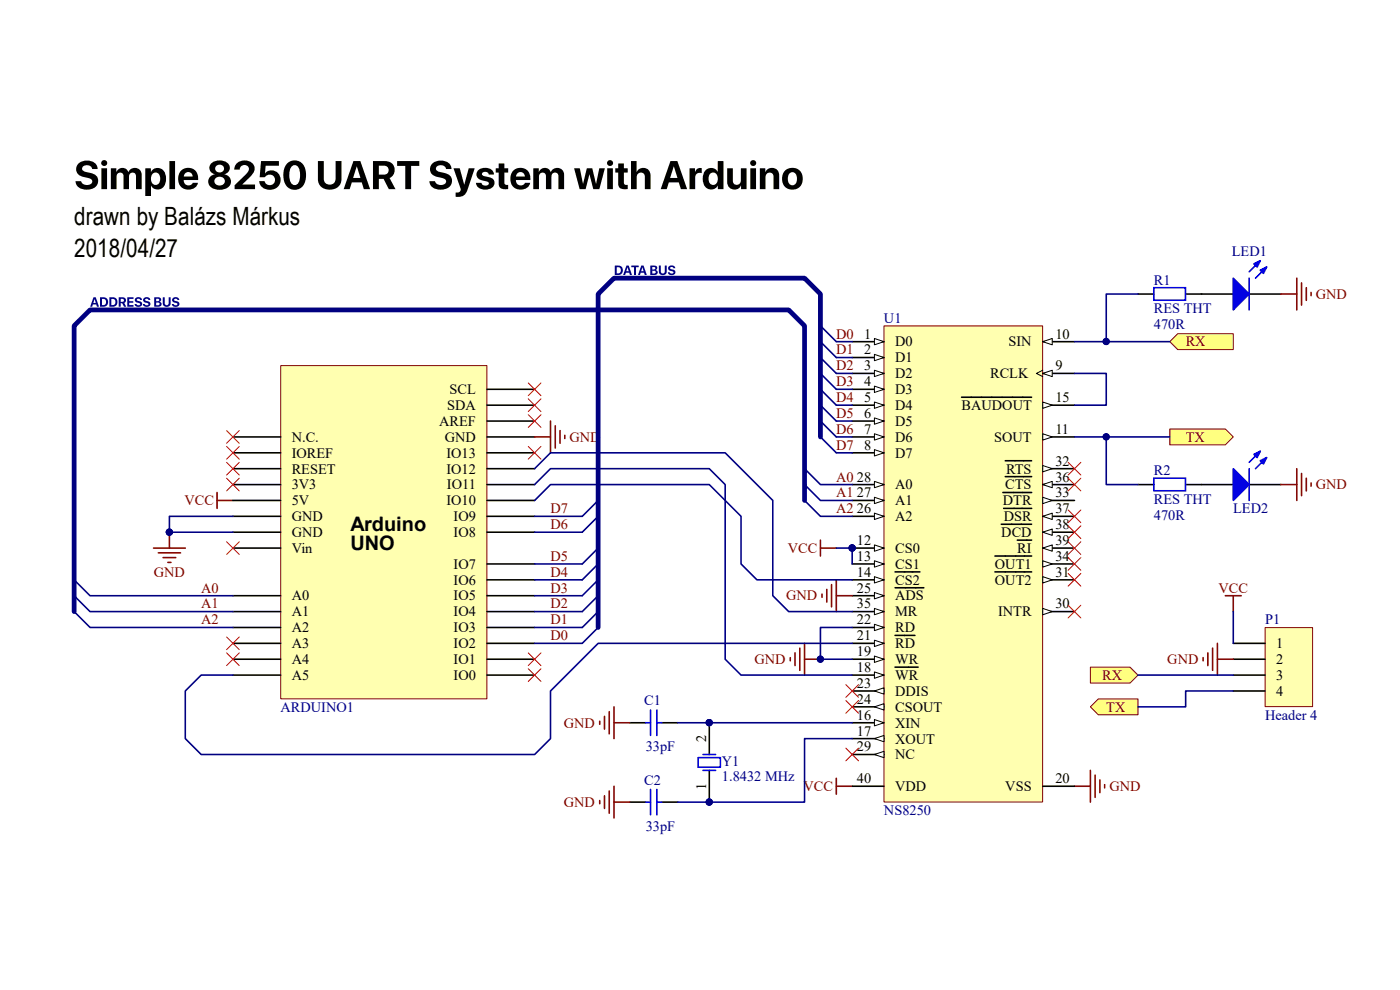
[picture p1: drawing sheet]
<svg xmlns="http://www.w3.org/2000/svg" width="297mm" height="210mm" viewBox="0 0 297 210" stroke-linecap="round" stroke-linejoin="round" font-family="sans-serif">
<g fill="none" stroke="#800000" stroke-width=".34">
<path d="M32.6 116.3h6.7M33.6 117.3h4.7M34.6 118.3h2.7M35.6 119.3h.7M35.9 112.9v3.4M46 104.5v3.3M46 106.2h3.4M127.2 153v.7M128.2 152v2.7M129.3 151v4.7M130.3 149.9v6.8M130.3 153.3h3.3"/>
<path d="M127.2 169.8v.7M128.2 168.8v2.7M129.3 167.8v4.7M130.3 166.8v6.7M130.3 170.2h3.3M177.4 165.1v3.4M177.4 166.8h3.4M228 166.8h3.3M231.3 163.4v6.8M232.3 164.4v4.8M233.3 165.4v2.7M234.4 166.5v.6"/>
</g>
<g fill="#000080" stroke="#000080" stroke-width=".21">
<circle cx="35.9" cy="112.9" r=".66"/>
<circle cx="150.5" cy="170.1" r=".66"/>
<circle cx="150.5" cy="153.3" r=".66"/>
</g>
<path d="M133.6 153.3h3.4M140.4 153.3h3.3M150.5 153.3v6.8M133.6 170.2h3.4M140.4 170.2h3.3M150.5 163.4v6.8" fill="none" stroke="#000" stroke-width=".34"/>
<path d="M137 153.3h1M138 150.6v5.4M139.4 153.3h1M139.4 150.6v5.4M137 170.2h1M138 167.5v5.4M139.4 167.5v5.4M139.4 170.2h1M148.1 160.7h4.7v2.1h-4.7zM149.1 160.1h2.7M149.1 163.4h2.7" fill="none" stroke="#00f" stroke-width=".34"/>
<path d="M126.9 119.6l-3.4 3.4M126.9 116.3l-3.4 3.3M126.9 109.5l-3.4 3.4M126.9 106.2l-3.4 3.3M126.9 129.7l-3.4 3.4M126.9 126.4l-3.4 3.3M126.9 123l-3.4 3.4M126.9 133.1l-3.4 3.4" fill="none" stroke="#000080" stroke-width=".34"/>
<path d="M59.6 77.6h43.7v70.7h-43.7z" fill="#ffffb0"/>
<path d="M59.6 77.6h43.7v70.7h-43.7z" fill="none" stroke="#800000" stroke-width=".21"/>
<g fill="none" stroke="#000" stroke-width=".34">
<path d="M49.4 96.1h10.1M49.4 99.4h10.1M49.4 92.7h10.1M103.3 96.1h10.1M103.3 99.4h10.1M103.3 92.7h10.1M103.3 86h10.1M103.3 82.6h10.1M103.3 89.3h10.1M49.4 102.8h10.1M49.4 106.2h10.1M49.4 109.5h10.1"/>
<path d="M49.4 116.3h10.1M49.4 112.9h10.1M103.3 102.8h10.1M103.3 106.2h10.1M103.3 109.5h10.1M103.3 112.9h10.1M103.3 119.6h10.1M49.4 126.4h10.1M49.4 129.7h10.1M49.4 133.1h10.1M49.4 136.5h10.1M49.4 139.8h10.1"/>
<path d="M103.3 126.4h10.1M103.3 129.7h10.1M103.3 133.1h10.1M103.3 136.5h10.1M103.3 139.8h10.1M103.3 123h10.1M49.4 143.2h10.1M103.3 143.2h10.1"/>
</g>
<path d="M187.6 69.2h33.6v100.9h-33.6z" fill="#ffffb0"/>
<path d="M187.5 69.1h33.7v101h-33.7z" fill="none" stroke="#800000" stroke-width=".21"/>
<path d="M180.8 72.5h6.7" fill="none" stroke="#000" stroke-width=".34"/>
<path d="M185.5 71.8l2 .7-2 .7z" fill="#fff"/>
<path d="M185.5 71.8l2 .7-2 .7z" fill="none" stroke="#000" stroke-width=".21"/>
<path d="M180.8 75.8h6.7" fill="none" stroke="#000" stroke-width=".34"/>
<path d="M185.5 75.2l2 .6-2 .7z" fill="#fff"/>
<path d="M185.5 75.2l2 .6-2 .7z" fill="none" stroke="#000" stroke-width=".21"/>
<path d="M180.8 79.2h6.7" fill="none" stroke="#000" stroke-width=".34"/>
<path d="M185.5 78.5l2 .7-2 .7z" fill="#fff"/>
<path d="M185.5 78.5l2 .7-2 .7z" fill="none" stroke="#000" stroke-width=".21"/>
<path d="M180.8 82.6h6.7" fill="none" stroke="#000" stroke-width=".34"/>
<path d="M185.5 81.9l2 .7-2 .7z" fill="#fff"/>
<path d="M185.5 81.9l2 .7-2 .7z" fill="none" stroke="#000" stroke-width=".21"/>
<path d="M180.8 86h6.7" fill="none" stroke="#000" stroke-width=".34"/>
<path d="M185.5 85.3l2 .7-2 .6z" fill="#fff"/>
<path d="M185.5 85.3l2 .7-2 .6z" fill="none" stroke="#000" stroke-width=".21"/>
<path d="M180.8 89.3h6.7" fill="none" stroke="#000" stroke-width=".34"/>
<path d="M185.5 88.6l2 .7-2 .7z" fill="#fff"/>
<path d="M185.5 88.6l2 .7-2 .7z" fill="none" stroke="#000" stroke-width=".21"/>
<path d="M180.8 92.7h6.7" fill="none" stroke="#000" stroke-width=".34"/>
<path d="M185.5 92l2 .7-2 .7z" fill="#fff"/>
<path d="M185.5 92l2 .7-2 .7z" fill="none" stroke="#000" stroke-width=".21"/>
<path d="M180.8 96.1h6.7" fill="none" stroke="#000" stroke-width=".34"/>
<path d="M185.5 95.4l2 .7-2 .6z" fill="#fff"/>
<path d="M185.5 95.4l2 .7-2 .6z" fill="none" stroke="#000" stroke-width=".21"/>
<path d="M180.8 126.4h6.7" fill="none" stroke="#000" stroke-width=".34"/>
<path d="M185.5 125.7l2 .7-2 .6z" fill="#fff"/>
<path d="M185.5 125.7l2 .7-2 .6z" fill="none" stroke="#000" stroke-width=".21"/>
<path d="M180.8 102.8h6.7M189.9 124.7h6.1" fill="none" stroke="#000" stroke-width=".34"/>
<path d="M185.5 102.1l2 .7-2 .7z" fill="#fff"/>
<path d="M185.5 102.1l2 .7-2 .7z" fill="none" stroke="#000" stroke-width=".21"/>
<path d="M180.8 106.2h6.7" fill="none" stroke="#000" stroke-width=".34"/>
<path d="M185.5 105.5l2 .7-2 .6z" fill="#fff"/>
<path d="M185.5 105.5l2 .7-2 .6z" fill="none" stroke="#000" stroke-width=".21"/>
<path d="M180.8 109.5h6.7" fill="none" stroke="#000" stroke-width=".34"/>
<path d="M185.5 108.9l2 .6-2 .7z" fill="#fff"/>
<path d="M185.5 108.9l2 .6-2 .7z" fill="none" stroke="#000" stroke-width=".21"/>
<path d="M180.8 123h6.7" fill="none" stroke="#000" stroke-width=".34"/>
<path d="M185.5 122.3l2 .7-2 .7z" fill="#fff"/>
<path d="M185.5 122.3l2 .7-2 .7z" fill="none" stroke="#000" stroke-width=".21"/>
<path d="M221.2 102.8h6.8M189.9 121.3h5.2" fill="none" stroke="#000" stroke-width=".34"/>
<path d="M221.2 102.8l2-.7v1.4z" fill="#fff"/>
<path d="M221.2 102.8l2-.7v1.4z" fill="none" stroke="#000" stroke-width=".21"/>
<path d="M180.8 116.3h6.7M213.3 101.1h5.6" fill="none" stroke="#000" stroke-width=".34"/>
<path d="M185.5 115.6l2 .7-2 .6z" fill="#fff"/>
<path d="M185.5 115.6l2 .7-2 .6z" fill="none" stroke="#000" stroke-width=".21"/>
<circle cx="180.8" cy="116.3" r=".66" fill="#000080" stroke="#000080" stroke-width=".21"/>
<path d="M180.8 119.6h6.7" fill="none" stroke="#000" stroke-width=".34"/>
<path d="M185.5 119l2 .6-2 .7z" fill="#fff"/>
<path d="M185.5 119l2 .6-2 .7z" fill="none" stroke="#000" stroke-width=".21"/>
<path d="M221.2 112.9h6.8" fill="none" stroke="#000" stroke-width=".34"/>
<path d="M221.2 112.9l2-.7v1.4z" fill="#fff"/>
<path d="M221.2 112.9l2-.7v1.4z" fill="none" stroke="#000" stroke-width=".21"/>
<path d="M212.4 111.2h6.5M221.2 109.5h6.8" fill="none" stroke="#000" stroke-width=".34"/>
<path d="M221.2 109.5l2-.6v1.3z" fill="#fff"/>
<path d="M221.2 109.5l2-.6v1.3z" fill="none" stroke="#000" stroke-width=".21"/>
<path d="M212.9 107.8h6M180.8 129.7h6.7" fill="none" stroke="#000" stroke-width=".34"/>
<path d="M185.5 129.1l2 .6-2 .7z" fill="#fff"/>
<path d="M185.5 129.1l2 .6-2 .7z" fill="none" stroke="#000" stroke-width=".21"/>
<path d="M180.8 136.5h6.7" fill="none" stroke="#000" stroke-width=".34"/>
<path d="M185.5 135.8l2 .7-2 .7z" fill="#fff"/>
<path d="M185.5 135.8l2 .7-2 .7z" fill="none" stroke="#000" stroke-width=".21"/>
<path d="M221.2 116.3h6.8M189.9 134.8h4.2" fill="none" stroke="#000" stroke-width=".34"/>
<path d="M221.2 116.3l2-.7v1.3z" fill="#fff"/>
<path d="M221.2 78.5l-1.3 .7 1.3 .7M221.2 116.3l2-.7v1.3z" fill="none" stroke="#000" stroke-width=".21"/>
<path d="M221.2 79.2h6.8M215.8 114.6h3.1" fill="none" stroke="#000" stroke-width=".34"/>
<path d="M221.2 79.2l2-.7v1.4z" fill="#fff"/>
<path d="M221.2 79.2l2-.7v1.4z" fill="none" stroke="#000" stroke-width=".21"/>
<path d="M180.8 133.1h6.7" fill="none" stroke="#000" stroke-width=".34"/>
<path d="M185.5 132.4l2 .7-2 .7z" fill="#fff"/>
<path d="M185.5 132.4l2 .7-2 .7z" fill="none" stroke="#000" stroke-width=".21"/>
<path d="M221.2 72.5h6.8" fill="none" stroke="#000" stroke-width=".34"/>
<path d="M221.2 72.5l2-.7v1.4z" fill="#fff"/>
<path d="M221.2 72.5l2-.7v1.4z" fill="none" stroke="#000" stroke-width=".21"/>
<path d="M180.8 143.2h6.7" fill="none" stroke="#000" stroke-width=".34"/>
<path d="M185.5 142.5l2 .7-2 .7z" fill="#fff"/>
<path d="M185.5 142.5l2 .7-2 .7z" fill="none" stroke="#000" stroke-width=".21"/>
<path d="M180.8 139.8h6.7M189.9 141.5h4.9" fill="none" stroke="#000" stroke-width=".34"/>
<path d="M185.5 139.2l2 .6-2 .7z" fill="#fff"/>
<path d="M185.5 139.2l2 .6-2 .7z" fill="none" stroke="#000" stroke-width=".21"/>
<path d="M180.8 153.3h6.7" fill="none" stroke="#000" stroke-width=".34"/>
<path d="M185.5 152.6l2 .7-2 .7z" fill="#fff"/>
<path d="M185.5 152.6l2 .7-2 .7z" fill="none" stroke="#000" stroke-width=".21"/>
<path d="M221.2 86h6.8" fill="none" stroke="#000" stroke-width=".34"/>
<path d="M221.2 85.3l2 .7-2 .6z" fill="#fff"/>
<path d="M221.2 85.3l2 .7-2 .6z" fill="none" stroke="#000" stroke-width=".21"/>
<path d="M204 84.3h14.9M221.2 106.2h6.8" fill="none" stroke="#000" stroke-width=".34"/>
<path d="M221.2 105.5l2 .7-2 .6z" fill="#fff"/>
<path d="M221.2 105.5l2 .7-2 .6z" fill="none" stroke="#000" stroke-width=".21"/>
<path d="M212.8 104.5h6.1M180.8 146.6h6.7" fill="none" stroke="#000" stroke-width=".34"/>
<path d="M185.5 146.6l2-.7v1.4z" fill="#fff"/>
<path d="M185.5 146.6l2-.7v1.4z" fill="none" stroke="#000" stroke-width=".21"/>
<path d="M221.2 129.7h6.8" fill="none" stroke="#000" stroke-width=".34"/>
<path d="M221.2 129.1l2 .6-2 .7z" fill="#fff"/>
<path d="M221.2 129.1l2 .6-2 .7z" fill="none" stroke="#000" stroke-width=".21"/>
<path d="M221.2 119.6h6.8" fill="none" stroke="#000" stroke-width=".34"/>
<path d="M221.2 119l2 .6-2 .7z" fill="#fff"/>
<path d="M221.2 119l2 .6-2 .7z" fill="none" stroke="#000" stroke-width=".21"/>
<path d="M211.1 118h7.8M221.2 123h6.8" fill="none" stroke="#000" stroke-width=".34"/>
<path d="M221.2 122.3l2 .7-2 .7z" fill="#fff"/>
<path d="M221.2 122.3l2 .7-2 .7z" fill="none" stroke="#000" stroke-width=".21"/>
<path d="M221.2 99.4h6.8M211.1 121.3h7.8" fill="none" stroke="#000" stroke-width=".34"/>
<path d="M221.2 98.8l2 .6-2 .7z" fill="#fff"/>
<path d="M221.2 98.8l2 .6-2 .7z" fill="none" stroke="#000" stroke-width=".21"/>
<path d="M213.3 97.7h5.6M180.8 160.1h6.7" fill="none" stroke="#000" stroke-width=".34"/>
<path d="M185.5 160.1l2-.7v1.3z" fill="#fff"/>
<path d="M185.5 160.1l2-.7v1.3z" fill="none" stroke="#000" stroke-width=".21"/>
<path d="M221.2 92.7h6.8" fill="none" stroke="#000" stroke-width=".34"/>
<path d="M221.2 92l2 .7-2 .7z" fill="#fff"/>
<path d="M221.2 92l2 .7-2 .7z" fill="none" stroke="#000" stroke-width=".21"/>
<path d="M180.8 149.9h6.7" fill="none" stroke="#000" stroke-width=".34"/>
<path d="M185.5 149.9l2-.6v1.3z" fill="#fff"/>
<path d="M185.5 149.9l2-.6v1.3z" fill="none" stroke="#000" stroke-width=".21"/>
<path d="M180.8 156.7h6.7" fill="none" stroke="#000" stroke-width=".34"/>
<path d="M185.5 156.7l2-.7v1.4z" fill="#fff"/>
<path d="M185.5 156.7l2-.7v1.4z" fill="none" stroke="#000" stroke-width=".21"/>
<path d="M180.8 166.8h6.7M221.2 166.8h6.8" fill="none" stroke="#000" stroke-width=".34"/>
<circle cx="180.8" cy="116.3" r=".66" fill="#000080" stroke="#000080" stroke-width=".21"/>
<path d="M130.4 56.3v2h.8a1 1 0 0 0 .9-1 1 1 0 0 0-.9-1zM130.8 56.7a.68 .68 0 0 1 .9 .6 .68 .68 0 0 1-.9 .7zM132.9 56.3l-.7 2h.4l.2-.4h.7l.1 .4h.5l-.7-2zM133.1 56.7l.3 .8h-.5zM133.9 56.3v.4h.6v1.6h.4v-1.6h.6v-.4zM136 56.3l-.7 2h.5l.1-.4h.7l.2 .4h.4l-.7-2zM136.3 56.7l.2 .8h-.5zM138 56.3v2h.8a.55 .55 0 0 0 .7-.4 .55 .55 0 0 0-.4-.6l.3-.3v-.4l-.6-.3zM138.4 56.6l.5 .1 .1 .3-.6 .2zM138.4 57.4l.5 .1 .2 .4-.7 .1zM139.8 56.3v1.3a.84 .84 0 0 0 .8 .8 .84 .84 0 0 0 .9-.8v-1.3h-.5v1.3a.42 .42 0 0 1-.4 .4 .42 .42 0 0 1-.4-.4v-1.3zM141.9 56.5a.62 .62 0 0 0-.1 .7 .62 .62 0 0 0 .7 .3l.3 .2-.1 .3-1-.2a.79 .79 0 0 0 .9 .6 .79 .79 0 0 0 .6-.9l-1-.6 .3-.3 .4 .3h.4a.8 .8 0 0 0-1.4-.4z" fill="#000080"/>
<path d="M248.2 91h11.8l1.6 1.7-1.6 1.7h-11.8z" fill-rule="evenodd" fill="#ffff80" stroke="#800000" stroke-width=".21"/>
<path d="M174.1 114.6v3.4M174.1 116.3h3.3M167.7 139.5v.7M168.7 138.5v2.7M169.7 137.5v4.7M170.7 136.5v6.7M170.7 139.8h3.4" fill="none" stroke="#800000" stroke-width=".34"/>
<circle cx="174" cy="139.8" r=".66" fill="#000080" stroke="#000080" stroke-width=".21"/>
<path d="M226.6 114.9l2.7 2.7M226.6 111.6l2.7 2.6M226.6 108.2l2.7 2.7M226.6 101.4l2.7 2.7M229.3 114.9l-2.7 2.7M229.3 111.6l-2.7 2.6M229.3 108.2l-2.7 2.7M229.3 101.4l-2.7 2.7" fill="none" stroke="#f00" stroke-width=".21"/>
<path d="M174.1 79.2l3.3 3.4M174.1 75.8l3.3 3.4M174.1 72.5l3.3 3.3M174.1 69.1l3.3 3.4M174.1 92.7l3.3 3.4M174.1 89.3l3.3 3.4M174.1 86l3.3 3.3M174.1 82.6l3.3 3.4" fill="none" stroke="#000080" stroke-width=".34"/>
<path d="M19.8 63.1l-.7 2h.5l.1-.5h.7l.2 .5h.4l-.7-2zM20.1 63.5l.2 .8h-.5zM21.2 63.1v2h.8a1 1 0 0 0 .9-1 1 1 0 0 0-.9-1zM21.6 63.4a.68 .68 0 0 1 .9 .7 .68 .68 0 0 1-.9 .6zM23.2 63.1v2h.8a1 1 0 0 0 .9-1 1 1 0 0 0-.9-1zM23.6 63.4a.68 .68 0 0 1 .9 .7 .68 .68 0 0 1-.9 .6zM25.6 63.4h.4a.32 .32 0 0 1 .3 .3 .32 .32 0 0 1-.3 .3h-.4zM25.2 63.1v2h.4v-.8h.3l.4 .8h.5l-.4-.8a.64 .64 0 0 0 .3-.8 .64 .64 0 0 0-.7-.4zM27 63.1v2h1.3v-.4h-.9v-.5h.9v-.3h-.9v-.5h.9v-.3zM28.8 63.2a.62 .62 0 0 0-.1 .8 .62 .62 0 0 0 .7 .3l.3 .1-.1 .3-1-.2a.79 .79 0 0 0 .9 .6 .79 .79 0 0 0 .6-.9l-1.1-.6 .4-.2 .3 .2h.4a.8 .8 0 0 0-1.3-.4zM30.6 63.2a.62 .62 0 0 0-.2 .8 .62 .62 0 0 0 .8 .3l.3 .1-.2 .3-1-.2a.79 .79 0 0 0 .9 .6 .79 .79 0 0 0 .7-.9l-1.1-.6 .3-.2 .4 .2h.4a.8 .8 0 0 0-1.3-.4zM32.7 63.1v2h.9a.55 .55 0 0 0 .7-.4 .55 .55 0 0 0-.5-.7l.3-.2v-.5l-.5-.2zM33.1 63.4h.5l.1 .4-.6 .1zM33.1 64.2h.6l.1 .4-.7 .2zM34.5 63.1v1.3a.84 .84 0 0 0 .9 .7 .84 .84 0 0 0 .8-.7v-1.3h-.4v1.2a.42 .42 0 0 1-.4 .4 .42 .42 0 0 1-.5-.4v-1.2zM36.7 63.2a.62 .62 0 0 0-.1 .8 .62 .62 0 0 0 .7 .3l.3 .1-.1 .3-1-.2a.79 .79 0 0 0 .9 .6 .79 .79 0 0 0 .6-.9l-1.1-.6 .4-.2 .3 .2h.4a.8 .8 0 0 0-1.3-.4z" fill="#000080"/>
<path d="M249.8 70.8h11.8v3.4h-11.8l-1.6-1.7z" fill-rule="evenodd" fill="#ffff80" stroke="#800000" stroke-width=".21"/>
<path d="M113.4 92.7h3.4M116.8 89.3v6.8M117.8 90.3v4.7M118.8 91.3v2.7M119.8 92.4v.6M174.4 126v.7M175.4 125v2.7M176.4 124v4.7M177.4 123v6.7M177.4 126.4h3.4" fill="none" stroke="#800000" stroke-width=".34"/>
<g fill="none" stroke="#f00" stroke-width=".21">
<path d="M48.1 98.1l2.7 2.7M48.1 94.7l2.7 2.7M48.1 91.3l2.7 2.7M50.8 98.1l-2.7 2.7M50.8 94.7l-2.7 2.7M50.8 91.3l-2.7 2.7M112.1 81.2l2.7 2.7M112.1 84.6l2.7 2.7M112.1 88l2.7 2.7M112.1 94.7l2.7 2.7M114.8 81.2l-2.7 2.7M114.8 84.6l-2.7 2.7"/>
<path d="M114.8 88l-2.7 2.7M114.8 94.7l-2.7 2.7M226.6 98.1l2.7 2.7M229.3 98.1l-2.7 2.7M48.1 101.4l2.7 2.7M48.1 114.9l2.7 2.7M50.8 101.4l-2.7 2.7M50.8 114.9l-2.7 2.7M226.6 118.3l2.7 2.7M229.3 118.3l-2.7 2.7M48.1 138.5l2.7 2.7M48.1 135.1l2.7 2.7"/>
<path d="M50.8 138.5l-2.7 2.7M50.8 135.1l-2.7 2.7M112.1 138.5l2.7 2.7M114.8 138.5l-2.7 2.7M226.6 128.4l2.7 2.7M226.6 121.7l2.7 2.7M229.3 128.4l-2.7 2.7M229.3 121.7l-2.7 2.7M112.1 141.9l2.7 2.7M114.8 141.9l-2.7 2.7M179.4 145.2l2.7 2.7M179.4 148.6l2.7 2.7"/>
<path d="M179.4 158.7l2.7 2.7M182.1 145.2l-2.7 2.7M182.1 148.6l-2.7 2.7M182.1 158.7l-2.7 2.7"/>
</g>
<path d="M16.8 34.6a1.67 1.67 0 0 0-.6 1.8 1.67 1.67 0 0 0 1.6 1.2 1.73 1.73 0 0 1 1.8 .9 1.27 1.27 0 0 1-1.2 .7 1.27 1.27 0 0 1-1.2-.8h-1.2a2.03 2.03 0 0 0 2.4 1.8 1.95 1.95 0 0 0 2-.6 1.95 1.95 0 0 0 .2-2 3.8 3.8 0 0 0-2.7-1.2 .65 .65 0 0 1-.5-.7 .65 .65 0 0 1 .6-.6 1.15 1.15 0 0 1 1.5 .8h1.2a2.3 2.3 0 0 0-3.4-1.6zM21.5 35.7v4.4h1.2v-4.4zM21.5 34.6a.65 .65 0 0 0 1.3 0 .65 .65 0 0 0-1.3 0zM23.5 35.7v4.4h1.2v-2.6a.75 .75 0 0 1 .7-.9 .75 .75 0 0 1 .8 .8v2.7h1.2v-2.7a.75 .75 0 0 1 .7-.8 .75 .75 0 0 1 .8 .8v2.7h1.2v-3a1.48 1.48 0 0 0-1.2-1.5 1.48 1.48 0 0 0-1.7 .9 1.34 1.34 0 0 0-1.2-.9 1.34 1.34 0 0 0-1.3 .9v-.8zM30.8 35.7v5.9h1.2v-2.2a1.69 1.69 0 0 0 1.9 .8 1.69 1.69 0 0 0 1.3-1.6 2.2 2.2 0 0 0-1.8-3l-.7 .2-.7 .7v-.8zM32.4 36.8a1 1 0 0 1 1.2 0 1 1 0 0 1 .4 1.1 1.02 1.02 0 0 1-1 1.3 1.02 1.02 0 0 1-1-1.3zM35.9 34.2v5.9h1.2v-5.9zM39.3 36.8a.93 .93 0 0 1 1-.2 .93 .93 0 0 1 .6 .9h-1.9zM38.4 36.2a2.38 2.38 0 0 0-.5 2.5 2.38 2.38 0 0 0 2.1 1.5 1.86 1.86 0 0 0 2-1.4h-1.1a1.01 1.01 0 0 1-1.2 .5 1.01 1.01 0 0 1-.7-1.1h3a2.15 2.15 0 0 0-1.1-2.4 2.15 2.15 0 0 0-2.5 .4zM44.7 34.8a1.39 1.39 0 0 0 .9 2.2 1.62 1.62 0 0 0-1.4 1.8 1.62 1.62 0 0 0 1.7 1.4 2.37 2.37 0 0 0 3.1-1.7 1.64 1.64 0 0 0-1.4-1.5 1.45 1.45 0 0 0 1.2-1.7 1.45 1.45 0 0 0-1.6-1.2 2.71 2.71 0 0 0-2.5 .7zM45.7 37.9a1.07 1.07 0 0 1 1.4-.3 1.07 1.07 0 0 1 .4 1.4 1.07 1.07 0 0 1-1.4 .3 1.07 1.07 0 0 1-.4-1.4zM45.9 35.2a.88 .88 0 0 1 1.4 0 .88 .88 0 0 1-.3 1.3 .87 .87 0 0 1-1.1-.2 .87 .87 0 0 1 0-1.1zM50.3 34.6a1.82 1.82 0 0 0-.6 1.4h1.2a.97 .97 0 0 1 1.3-.9 .97 .97 0 0 1 .2 1.6l-2.6 2.6v.8h4.3v-1h-2.7l1.8-1.8a1.82 1.82 0 0 0 .7-2.2 1.82 1.82 0 0 0-2-1.1l-.6 .1zM55.4 34.2l-.3 3.4h1.1a1.13 1.13 0 0 1 1.8-.4 1.13 1.13 0 0 1-.2 1.8 1.13 1.13 0 0 1-1.7-.6h-1.1a2.26 2.26 0 0 0 2.9 1.8 2.26 2.26 0 0 0 1.4-3.1 1.87 1.87 0 0 0-3.1-.3l.2-1.6h2.8v-1zM60.9 34.6a4.1 4.1 0 0 0 0 5 2.34 2.34 0 0 0 2.6 .5 2.34 2.34 0 0 0 1.4-2.2 3.2 3.2 0 0 0-1.8-3.8 2.3 2.3 0 0 0-2.2 .5zM61.9 35.3a.98 .98 0 0 1 1-.2 .98 .98 0 0 1 .6 .9l.2 1.1a2.23 2.23 0 0 1-.8 2.1 1.21 1.21 0 0 1-1.5-1.4v-.7a2.6 2.6 0 0 1 .5-1.8zM67.4 34.2v3.8a2.57 2.57 0 0 0 1.8 2.2 2.57 2.57 0 0 0 2.7-.8l.5-.8v-.6v-3.8h-1.2v3.7a1.25 1.25 0 0 1-1.3 1.3 1.25 1.25 0 0 1-1.2-1.3v-3.7zM75 34.2l-2.1 5.9h1.3l.4-1.4h2.1l.5 1.4h1.3l-2.1-5.9zM75.7 35.3l.8 2.5h-1.6zM80.4 35.1h1a.95 .95 0 0 1 1 1 .95 .95 0 0 1-.9 .9h-1.1zM79.1 34.2v5.9h1.3v-2.2h1l1.1 2.2h1.4l-1.3-2.3a1.9 1.9 0 0 0 1-2.3 1.9 1.9 0 0 0-2-1.3zM84.2 34.2v1h1.8v4.9h1.2v-4.9h1.8v-1zM91.9 34.6a1.67 1.67 0 0 0-.6 1.8 1.67 1.67 0 0 0 1.6 1.2 1.73 1.73 0 0 1 1.7 .9 1.27 1.27 0 0 1-1.1 .7 1.27 1.27 0 0 1-1.2-.8h-1.2a2.03 2.03 0 0 0 2.4 1.8 1.95 1.95 0 0 0 1.9-.6 1.95 1.95 0 0 0 .3-2 3.8 3.8 0 0 0-2.7-1.2 .65 .65 0 0 1-.5-.7 .65 .65 0 0 1 .6-.6 1.15 1.15 0 0 1 1.5 .8h1.2a2.3 2.3 0 0 0-3.5-1.6zM96.2 35.7l1.6 4.4a.76 .76 0 0 1-1.1 .7v1a2.17 2.17 0 0 0 2.5-1.6l1.5-4.5h-1.3l-.9 3.5-1-3.5zM101.6 36a1.28 1.28 0 0 0-.5 1.4 1.28 1.28 0 0 0 1.2 .9l1.2 .3a.38 .38 0 0 1 .2 .3 .38 .38 0 0 1-.2 .4h-.2a.87 .87 0 0 1-1.2-.5h-1.1a2.04 2.04 0 0 0 3 1.2 1.26 1.26 0 0 0 .9-1.3 1.26 1.26 0 0 0-1.2-1.1l-1.4-.5a.69 .69 0 0 1 .6-.7 .69 .69 0 0 1 .8 .6h1.1a1.9 1.9 0 0 0-2.8-1.2zM105.8 34.7v1h-.6v.9h.6v2.3a1.3 1.3 0 0 0 1.9 1.2h.1v-.9h-.6l-.2-.5v-2.1h.8v-.9h-.8v-1zM109.8 36.8a.93 .93 0 0 1 1-.2 .93 .93 0 0 1 .6 .9h-1.9zM108.9 36.2a2.38 2.38 0 0 0-.5 2.5 2.38 2.38 0 0 0 2.1 1.5 1.86 1.86 0 0 0 2-1.4h-1.1a1.01 1.01 0 0 1-1.2 .5 1.01 1.01 0 0 1-.7-1.1h3a2.15 2.15 0 0 0-1.1-2.4 2.15 2.15 0 0 0-2.5 .4zM113.1 35.7v4.4h1.2v-2.6a.75 .75 0 0 1 .7-.9 .75 .75 0 0 1 .8 .8v2.7h1.2v-2.7a.75 .75 0 0 1 .7-.8 .75 .75 0 0 1 .8 .8v2.7h1.2v-3a1.48 1.48 0 0 0-1.2-1.5 1.48 1.48 0 0 0-1.7 .9 1.34 1.34 0 0 0-1.2-.9 1.34 1.34 0 0 0-1.3 .9v-.8zM121.8 35.7l1.2 4.4h1.2l.8-3.1 .9 3.1h1.3l1.1-4.4h-1.2l-.6 3.3-.9-3.3h-1.1l-.8 3.3-.7-3.3zM128.8 35.7v4.4h1.2v-4.4zM128.8 34.6a.65 .65 0 0 0 1.3 0 .65 .65 0 0 0-1.3 0zM131.2 34.7v1h-.7v.9h.7v2.3a1.3 1.3 0 0 0 1.8 1.2h.2v-.9h-.6l-.2-.5v-2.1h.8v-.9h-.8v-1zM133.9 34.2v5.9h1.2v-2.5a.87 .87 0 0 1 .8-1 .87 .87 0 0 1 .9 .9v2.6h1.2v-2.8a1.56 1.56 0 0 0-1.1-1.6 1.56 1.56 0 0 0-1.8 .8v-2.3zM142.2 34.2l-2 5.9h1.2l.5-1.4h2.1l.5 1.4h1.3l-2.1-5.9zM142.9 35.3l.8 2.5h-1.5zM146.3 35.7v4.4h1.2v-2.4a.96 .96 0 0 1 1.4-1v-1l-.2-.1a1.11 1.11 0 0 0-1.3 .9v-.8zM149.6 36.2a2.64 2.64 0 0 0 .8 3.9 1.59 1.59 0 0 0 1.9-.7v.7h1.2v-5.9h-1.2v2.3a1.6 1.6 0 0 0-2.7-.3zM150.7 36.8a1.01 1.01 0 0 1 1.2 0 1.01 1.01 0 0 1 .4 1.1 1.02 1.02 0 0 1-1 1.3 1.02 1.02 0 0 1-1-1.3zM154.3 35.7v2.9a1.55 1.55 0 0 0 1.1 1.6 1.55 1.55 0 0 0 1.8-.9v.8h1.2v-4.4h-1.2v2.5a.85 .85 0 0 1-.8 1 .85 .85 0 0 1-.9-.9v-2.6zM159.2 35.7v4.4h1.2v-4.4zM159.2 34.6a.63 .63 0 0 0 1.2 0 .63 .63 0 0 0-1.2 0zM161.2 35.7v4.4h1.2v-2.5a.85 .85 0 0 1 .8-1 .85 .85 0 0 1 .9 .9v2.6h1.2v-2.8a1.55 1.55 0 0 0-1.1-1.6 1.55 1.55 0 0 0-1.8 .8v-.8zM166.5 36.2a2.35 2.35 0 0 0-.4 2.8 2.35 2.35 0 0 0 2.6 1.2 2.37 2.37 0 0 0 1.6-2.2 2.37 2.37 0 0 0-1.6-2.3 2.34 2.34 0 0 0-2.2 .5zM167.5 36.8a.91 .91 0 0 1 1-.2 .91 .91 0 0 1 .5 .8 1.24 1.24 0 0 1-1.2 1.8 1.71 1.71 0 0 1-.3-2.4z" fill="#000"/>
<path d="M254.9 62.4h6.7M265 62.4h6.7" fill="none" stroke="#000" stroke-width=".34"/>
<path d="M261.6 59l3.4 3.4-3.4 3.3z" fill="#00f"/>
<path d="M261.6 59l3.4 3.4-3.4 3.3zM268.7 56.6l-2.3 2.4" fill="none" stroke="#00f" stroke-width=".34"/>
<path d="M267.4 57.3l1.3-.7-.7 1.4z" fill="#00f"/>
<path d="M265 59v6.7M267.4 57.3l1.3-.7-.7 1.4zM267.4 55.3l-2.4 2.4" fill="none" stroke="#00f" stroke-width=".34"/>
<path d="M266 56l1.4-.7-.7 1.3z" fill="#00f"/>
<path d="M266 56l1.4-.7-.7 1.3z" fill="none" stroke="#00f" stroke-width=".34"/>
<path d="M254.9 102.8h6.7M265 102.8h6.7" fill="none" stroke="#000" stroke-width=".34"/>
<path d="M261.6 99.4l3.4 3.4-3.4 3.4z" fill="#00f"/>
<path d="M261.6 99.4l3.4 3.4-3.4 3.4zM268.7 97.1l-2.3 2.3" fill="none" stroke="#00f" stroke-width=".34"/>
<path d="M267.4 97.7l1.3-.6-.7 1.3z" fill="#00f"/>
<path d="M265 99.4v6.8M267.4 97.7l1.3-.6-.7 1.3zM267.4 95.7l-2.4 2.4" fill="none" stroke="#00f" stroke-width=".34"/>
<path d="M266 96.4l1.4-.7-.7 1.4z" fill="#00f"/>
<path d="M244.8 61h6.7v2.7h-6.7zM266 96.4l1.4-.7-.7 1.4zM244.8 101.4h6.7v2.7h-6.7z" fill="none" stroke="#00f" stroke-width=".34"/>
<path d="M275.1 59v6.7M271.7 62.4h3.4M276.1 60v4.7M277.1 61v2.7M278.1 62v.7M275.1 99.4v6.8M271.7 102.8h3.4M276.1 100.4v4.8M277.1 101.4v2.7M278.1 102.5v.6" fill="none" stroke="#800000" stroke-width=".34"/>
<path d="M241.4 62.4h3.4M251.5 62.4h3.4M241.4 102.8h3.4M251.5 102.8h3.4" fill="none" stroke="#000" stroke-width=".34"/>
<path d="M268.4 133.2h10.1v16.7h-10.1z" fill="#ffffb0"/>
<path d="M268.4 133.1h10.1v16.8h-10.1z" fill="none" stroke="#800000" stroke-width=".21"/>
<path d="M261.6 136.5h6.8M261.6 139.8h6.8M261.6 143.2h6.8M261.6 146.6h6.8" fill="none" stroke="#000" stroke-width=".34"/>
<g fill="#ffff80" stroke="#800000" stroke-width=".21">
<path d="M231.3 141.5h8.4l1.7 1.7-1.7 1.7h-8.4z" fill-rule="evenodd"/>
<path d="M231.3 149.9l1.7-1.6h8.4v3.3h-8.4z" fill-rule="evenodd"/>
</g>
<path d="M255.2 139.5v.7M256.2 138.5v2.7M257.3 137.5v4.7M258.3 136.5v6.7M258.3 139.8h3.3M260 126.4h3.3M261.6 126.4v3.3" fill="none" stroke="#800000" stroke-width=".34"/>
<g fill="none" stroke="#000080" stroke-width=".34">
<path d="M177.4 72.5h3.4M177.4 75.8h3.4M177.4 79.2h3.4M228 79.2h6.7v6.8h-6.7M228 72.5h20.2M241.4 62.4h-6.7v10.1M113.4 99.4l3.4-3.3h37l10.1 10.1v20.2l3.4 3.3h13.5M170.7 99.4l3.4 3.4h6.7M177.4 82.6h3.4M177.4 86h3.4M177.4 89.3h3.4M177.4 92.7h3.4"/>
<path d="M177.4 96.1h3.4M228 92.7h20.2M234.7 92.7v10.1h6.7M49.4 109.5h-13.5v3.4h13.5M113.4 106.2l3.4-3.4h33.7l6.7 6.7v10.1l3.4 3.4h20.2M113.4 102.8l3.4-3.4h33.7l3.3 3.4v37l3.4 3.4h23.6M113.4 112.9h10.1M113.4 119.6h10.1M113.4 109.5h10.1M170.7 102.8l3.4 3.4h6.7M170.7 106.2l3.4 3.3h6.7M177.4 116.3h3.4v3.3"/>
<path d="M15.7 123l3.4 3.4h30.3M15.7 126.4l3.4 3.3h30.3M15.7 129.7l3.4 3.4h30.3M113.4 123h10.1M113.4 126.4h10.1M113.4 129.7h10.1M113.4 133.1h10.1M113.4 136.5h10.1M180.8 136.5h-53.9l-10.1 10.1v10.1l-3.4 3.4h-70.7l-3.4-3.4v-10.1l3.4-3.4h6.7M180.8 133.1h-6.7v6.7h6.7M261.6 129.7v6.8M143.7 153.3h37.1"/>
<path d="M180.8 156.7h-10.1v13.5h-27M241.4 143.2h20.2M261.6 146.6h-10.1v3.3h-10.1"/>
</g>
<g fill="#000080" stroke="#000080" stroke-width=".21">
<circle cx="35.9" cy="112.9" r=".66"/>
<circle cx="150.5" cy="153.3" r=".66"/>
<circle cx="150.5" cy="170.1" r=".66"/>
<circle cx="234.7" cy="92.7" r=".66"/>
<circle cx="180.8" cy="116.3" r=".66"/>
<circle cx="234.7" cy="72.4" r=".66"/>
<circle cx="174" cy="139.8" r=".66"/>
</g>
<path d="M174.1 92.7v-30.3l-3.4-3.4h-40.4l-3.4 3.4v70.7M170.7 106.2v-37.1l-3.4-3.4h-148.2l-3.4 3.4v60.6" fill="none" stroke="#000080" stroke-width="1"/>
<g font-size="5.3">
<text x="15.7" y="47.8">drawn by Balázs Márkus</text>
<text x="15.7" y="54.5">2018/04/27</text>
</g>
<g font-size="4.2">
<text x="74.3" y="112.7">Arduino</text>
<text x="74.3" y="116.7">UNO</text>
</g>
<g font-size="3" fill="#000080">
<text x="261.3" y="54.3">LED1</text>
<text x="244.8" y="60.4">R1</text>
<text x="187.5" y="68.5">U1</text>
<text x="244.8" y="69.8">470R</text>
<text x="244.8" y="66.4">RES THT</text>
<text x="244.8" y="100.8">R2</text>
<text x="244.8" y="106.8">RES THT</text>
<text x="244.8" y="110.2">470R</text>
<text x="261.6" y="108.9">LED2</text>
<text x="268.4" y="132.5">P1</text>
<text x="136.7" y="149.6">C1</text>
<text x="59.5" y="151">ARDUINO1</text>
<text x="268.4" y="152.7">Header 4</text>
<text x="137" y="159.4">33pF</text>
<text x="136.7" y="166.5">C2</text>
<text x="153.2" y="162.4">Y1</text>
<text x="153.2" y="165.8">1.8432 MHz</text>
<text x="187.5" y="172.9">NS8250</text>
<text x="137" y="176.2">33pF</text>
</g>
<g font-size="3" fill="#800000">
<text x="279.1" y="63.4">GND</text>
<text x="177.4" y="71.8">D0</text>
<text x="177.4" y="75.2">D1</text>
<text x="251.5" y="73.5">RX</text>
<text x="177.4" y="81.9">D3</text>
<text x="177.4" y="78.6">D2</text>
<text x="177.4" y="88.6">D5</text>
<text x="177.4" y="85.3">D4</text>
<text x="120.8" y="93.7">GND</text>
<text x="177.4" y="95.4">D7</text>
<text x="177.4" y="92">D6</text>
<text x="251.5" y="93.7">TX</text>
<text x="39.1" y="107.2">VCC</text>
<text x="177.4" y="102.2">A0</text>
<text x="177.4" y="105.5">A1</text>
<text x="279.1" y="103.8">GND</text>
<text x="116.8" y="108.9">D7</text>
<text x="116.8" y="112.2">D6</text>
<text x="177.4" y="108.9">A2</text>
<text x="116.8" y="119">D5</text>
<text x="167.1" y="117.3">VCC</text>
<text x="32.6" y="122.3">GND</text>
<text x="42.7" y="125.7">A0</text>
<text x="116.8" y="122.3">D4</text>
<text x="116.8" y="125.7">D3</text>
<text x="258.5" y="125.7">VCC</text>
<text x="42.7" y="129.1">A1</text>
<text x="116.8" y="129.1">D2</text>
<text x="166.8" y="127.4">GND</text>
<text x="42.7" y="132.5">A2</text>
<text x="116.8" y="132.5">D1</text>
<text x="116.8" y="135.8">D0</text>
<text x="160.1" y="140.9">GND</text>
<text x="247.6" y="140.9">GND</text>
<text x="233.8" y="144.2">RX</text>
<text x="119.6" y="154.3">GND</text>
<text x="234.7" y="151">TX</text>
<text x="170.5" y="167.8">VCC</text>
<text x="235.4" y="167.8">GND</text>
<text x="119.6" y="171.2">GND</text>
</g>
<g font-size="3">
<text x="183.3" y="71.8">1</text>
<text x="223.9" y="71.8">10</text>
<text x="183.3" y="75.2">2</text>
<text x="189.9" y="73.5">D0</text>
<text x="189.9" y="76.9">D1</text>
<text x="214" y="73.5">SIN</text>
<text x="95.4" y="83.6">SCL</text>
<text x="183.3" y="78.6">3</text>
<text x="183.3" y="81.9">4</text>
<text x="189.9" y="80.2">D2</text>
<text x="189.9" y="83.6">D3</text>
<text x="210.1" y="80.2">RCLK</text>
<text x="223.9" y="78.6">9</text>
<text x="94.9" y="87">SDA</text>
<text x="183.3" y="85.3">5</text>
<text x="183.3" y="88.6">6</text>
<text x="189.9" y="87">D4</text>
<text x="204" y="87">BAUDOUT</text>
<text x="223.9" y="85.3">15</text>
<text x="61.9" y="93.7">N.C.</text>
<text x="93.2" y="90.3">AREF</text>
<text x="94.4" y="93.7">GND</text>
<text x="183.3" y="92">7</text>
<text x="183.3" y="95.4">8</text>
<text x="189.9" y="90.3">D5</text>
<text x="189.9" y="93.7">D6</text>
<text x="210.9" y="93.7">SOUT</text>
<text x="223.9" y="92">11</text>
<text x="61.9" y="97.1">IOREF</text>
<text x="61.9" y="100.5">RESET</text>
<text x="94.7" y="100.5">IO12</text>
<text x="94.7" y="97.1">IO13</text>
<text x="189.9" y="97.1">D7</text>
<text x="213.4" y="100.5">RTS</text>
<text x="223.9" y="98.8">32</text>
<text x="61.9" y="103.8">3V3</text>
<text x="61.9" y="107.2">5V</text>
<text x="94.7" y="107.2">IO10</text>
<text x="94.8" y="103.8">IO11</text>
<text x="181.8" y="102.2">28</text>
<text x="181.8" y="105.5">27</text>
<text x="189.9" y="103.8">A0</text>
<text x="189.9" y="107.2">A1</text>
<text x="212.8" y="107.2">DTR</text>
<text x="213.3" y="103.8">CTS</text>
<text x="223.9" y="102.2">36</text>
<text x="223.9" y="105.5">33</text>
<text x="61.9" y="110.6">GND</text>
<text x="61.9" y="113.9">GND</text>
<text x="96.2" y="113.9">IO8</text>
<text x="96.2" y="110.6">IO9</text>
<text x="181.8" y="108.9">26</text>
<text x="189.9" y="110.6">A2</text>
<text x="212.4" y="113.9">DCD</text>
<text x="212.9" y="110.6">DSR</text>
<text x="223.9" y="112.2">38</text>
<text x="223.9" y="108.9">37</text>
<text x="61.9" y="117.3">Vin</text>
<text x="181.8" y="115.6">12</text>
<text x="181.8" y="119">13</text>
<text x="189.9" y="117.3">CS0</text>
<text x="215.8" y="117.3">RI</text>
<text x="223.9" y="115.6">39</text>
<text x="223.9" y="119">34</text>
<text x="96.2" y="124">IO6</text>
<text x="96.2" y="120.6">IO7</text>
<text x="181.8" y="125.7">25</text>
<text x="181.8" y="122.3">14</text>
<text x="189.9" y="124">CS2</text>
<text x="189.9" y="120.6">CS1</text>
<text x="211.1" y="120.6">OUT1</text>
<text x="211.1" y="124">OUT2</text>
<text x="223.9" y="122.3">31</text>
<text x="61.9" y="127.4">A0</text>
<text x="61.9" y="130.8">A1</text>
<text x="96.2" y="130.8">IO4</text>
<text x="96.2" y="127.4">IO5</text>
<text x="181.8" y="129.1">35</text>
<text x="189.9" y="127.4">ADS</text>
<text x="189.9" y="130.8">MR</text>
<text x="211.8" y="130.8">INTR</text>
<text x="223.9" y="129.1">30</text>
<text x="61.9" y="134.2">A2</text>
<text x="61.9" y="137.5">A3</text>
<text x="96.2" y="137.5">IO2</text>
<text x="96.2" y="134.2">IO3</text>
<text x="181.8" y="135.8">21</text>
<text x="181.8" y="132.5">22</text>
<text x="189.9" y="137.5">RD</text>
<text x="189.9" y="134.2">RD</text>
<text x="270.7" y="137.5">1</text>
<text x="61.9" y="140.9">A4</text>
<text x="96.2" y="140.9">IO1</text>
<text x="181.8" y="142.5">18</text>
<text x="181.8" y="139.2">19</text>
<text x="189.9" y="140.9">WR</text>
<text x="270.7" y="140.9">2</text>
<text x="61.9" y="144.2">A5</text>
<text x="96.2" y="144.2">IO0</text>
<text x="181.8" y="145.9">23</text>
<text x="181.8" y="149.3">24</text>
<text x="189.9" y="144.2">WR</text>
<text x="189.9" y="147.6">DDIS</text>
<text x="270.7" y="144.2">3</text>
<text x="270.7" y="147.6">4</text>
<text x="181.8" y="152.7">16</text>
<text x="189.9" y="154.3">XIN</text>
<text x="189.9" y="151">CSOUT</text>
<text x="149.8" y="157.4" transform="rotate(-90 149.8 157.4)">2</text>
<text x="181.8" y="159.4">29</text>
<text x="181.8" y="156">17</text>
<text x="189.9" y="161.1">NC</text>
<text x="189.9" y="157.7">XOUT</text>
<text x="149.8" y="167.6" transform="rotate(-90 149.8 167.6)">1</text>
<text x="181.8" y="166.1">40</text>
<text x="189.9" y="167.8">VDD</text>
<text x="213.3" y="167.8">VSS</text>
<text x="223.9" y="166.1">20</text>
</g>
</svg>
